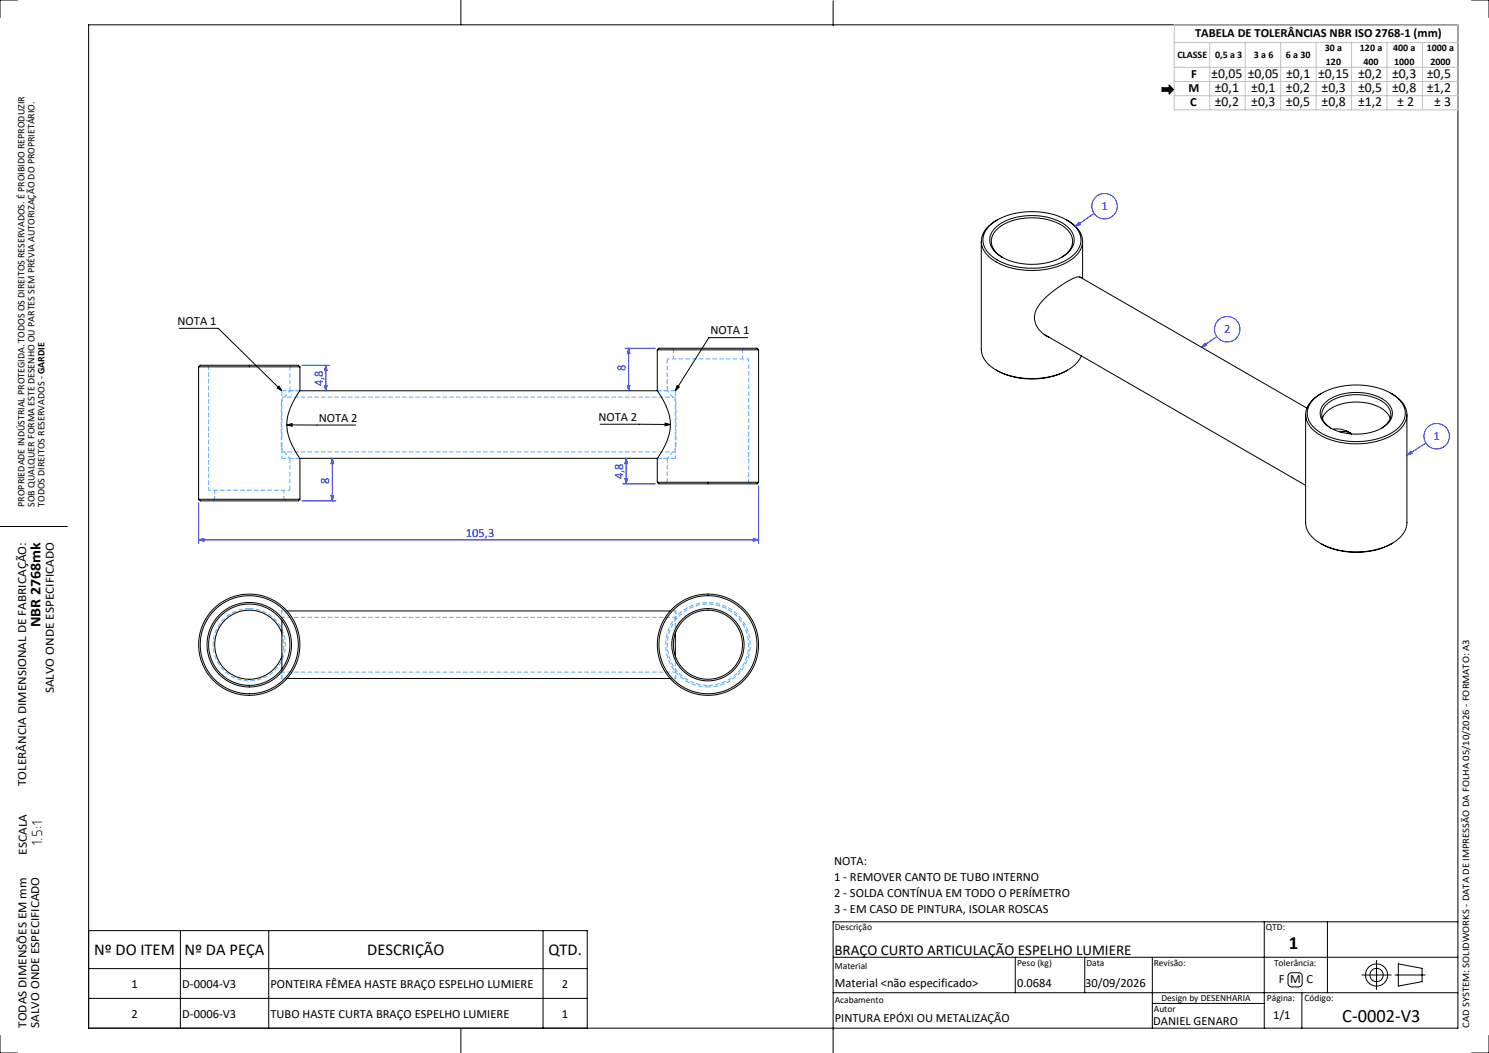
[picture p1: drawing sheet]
<svg xmlns="http://www.w3.org/2000/svg" width="420mm" height="297mm" viewBox="0 0 420 297" stroke-linecap="round" stroke-linejoin="round" font-family="sans-serif">
<path d="M79.5 123.2v6.1M190.5 123.2v6.1" fill="none" stroke="#53a9ff" stroke-width=".28" stroke-dasharray="1.3 .6" stroke-dashoffset=".5" stroke-linecap="butt"/>
<path d="M79.5 110.2v13M190.5 110.2v13M199.7 193.3a11.5 11.5 0 0 1-10.1-16.9 11.5 11.5 0 0 1 19.6-.9 11.5 11.5 0 0 1-8.4 17.8h-1.1" fill="none" stroke="#53a9ff" stroke-width=".28" stroke-dasharray="1.3 .6" stroke-dashoffset="-.2" stroke-linecap="butt"/>
<path d="M79.3 113.3l2.5-3.1M188.2 110.2l2.4 3.1M199.7 101.2h-11.5M211.2 101.2h-11.5M58.8 138.3h11.5M70.3 138.3h11.5M81.8 129.3l-2.5-3.1M190.6 126.2l-2.4 3.1" fill="none" stroke="#53a9ff" stroke-width=".28" stroke-dasharray="1.3 .6" stroke-dashoffset=".6" stroke-linecap="butt"/>
<path d="M79.3 113.3v12.9M190.6 126.2v-12.9" fill="none" stroke="#53a9ff" stroke-width=".28" stroke-dasharray="1.3 .6" stroke-dashoffset="-.1" stroke-linecap="butt"/>
<path d="M84.5 110.2h-5M188.2 101.2v9M190.5 110.2h-5.1M79.5 129.3h5M81.8 138.3v-9M185.4 129.3h5.1M70.3 171.6a10.2 10.2 0 0 0-9 15 10.2 10.2 0 0 0 17.5 1 10.2 10.2 0 0 0-7.4-15.9l-1.1-.1" fill="none" stroke="#53a9ff" stroke-width=".28" stroke-dasharray="1.3 .6" stroke-linecap="butt"/>
<path d="M58.8 103.5v34.8M190.5 112h-111M79.5 127.5h111M211.2 136v-34.8M190.5 172.3v6.3M190.5 174.1h-111M79.5 189.6h111M190.5 185.1v6.3" fill="none" stroke="#53a9ff" stroke-width=".28" stroke-dasharray="1.3 .6" stroke-dashoffset=".4" stroke-linecap="butt"/>
<g fill="none" stroke="#53a9ff" stroke-width=".28" stroke-dasharray="1.3 .6" stroke-dashoffset=".3" stroke-linecap="butt">
<path d="M189.5 98.2l.4 .5M189.9 98.7v2.5M209.4 98.7l.5-.5M58.4 103l.4 .5M81.8 103.5l.4-.5M209.4 101.2v-2.5M60.6 138.3v2.5M188.2 136l-.4 .5M211.6 136.5l-.4-.5M60.6 140.8l-.5 .5M80.1 140.8v-2.5M80.5 141.3l-.4-.5"/>
<path d="M79.3 172.2v2.6M79.5 172.3v2.7M190.6 174.8v-2.6M79.3 188.9v2.5M79.5 188.7v2.7M190.6 191.4v-2.5M199.7 193.8a11.9 11.9 0 0 0 10.5-17.6 11.9 11.9 0 0 0-20.4-1 11.9 11.9 0 0 0 8.7 18.5l1.2 .1"/>
</g>
<path d="M81.8 110.2v-6.7M188.2 129.3v6.7" fill="none" stroke="#53a9ff" stroke-width=".28" stroke-dasharray="1.3 .6" stroke-dashoffset=".1" stroke-linecap="butt"/>
<path d="M84.6 110.1h-2.8M188.2 110.1h-2.8M81.8 129.3h2.8M185.4 129.3h2.8M79.5 185.1l.2-.6a9.7 9.7 0 0 0-.2-5.9" fill="none" stroke="#53a9ff" stroke-width=".28" stroke-dasharray="1.3 .6" stroke-dashoffset=".2" stroke-linecap="butt"/>
<g fill="none" stroke="#000" stroke-width=".28">
<path d="M5 0h-5v5M25 7h386.2v283h-386.2zM130 0v7M235 .2v7M415 0h5v5M327.8 24.8h2v-.8l1.2 1.3-1.2 1.2v-.7h-2zM276.8 68v30.5a6.7 6.7 0 0 0 3.7 5.6 21.8 21.8 0 0 0 21.9-.5 7.7 7.7 0 0 0 2.6-3.2M278.8 64.1a18 18 0 0 1 14.4-4.3 14.6 14.6 0 0 1 10.8 5 5.2 5.2 0 0 1-1.3 7.2 19.9 19.9 0 0 1-16.6 3.1 12.1 12.1 0 0 1-8.4-5.4 5 5 0 0 1 1.1-5.6zM281 64a17.3 17.3 0 0 1 15.3-2.5 8.7 8.7 0 0 1 6.6 5.4 5.6 5.6 0 0 1-3.4 5.6 18.3 18.3 0 0 1-17.7-.5 4.8 4.8 0 0 1-.8-8zM281.3 62a7.3 7.3 0 0 0-4.5 6.6 8.1 8.1 0 0 0 5.3 5.8 22.3 22.3 0 0 0 19.8-1 6.1 6.1 0 0 0 3.1-7.1 8.8 8.8 0 0 0-4.1-4.3M282.8 72.6a5.1 5.1 0 0 1-2.9-6.1 10.8 10.8 0 0 1 9.1-5 15.6 15.6 0 0 1 12.2 3.4 4.5 4.5 0 0 1-.9 7.1l-.9 .6M304.5 78.1l64.1 37"/>
<path d="M305 78.4l-.1-.1a2.72 2.72 0 0 0-2.7 .5 31.2 31.2 0 0 0-8.9 6.9 5.8 5.8 0 0 0 2.6 9.4M305.4 68v10.6M50.5 92.6h11.1l17.9 17.6M185.4 98.7v11.5a20.7 20.7 0 0 1 3.7 8.9 18.3 18.3 0 0 1-3.6 10.1l-.1 6.8M185.4 98.7h28.6M185.4 98.7l.4-.5h27.7l.5 .5M210.9 95.2h-10.9l-9.5 15M214 98.7v37.3M294.5 94.3l73.8 42.6M56 103.5l.5-.5h27.6l.5 .5M56 103.5h28.6M56 103.5v37.3"/>
<path d="M78.7 108.9l.8 1.3-1.3-.8zM80.9 119.8l19.4 .1M80.9 119.9l1.5-.4v.7zM84.5 110.2h100.9M84.6 103.5v6.6a21 21 0 0 0-3.7 9 17.9 17.9 0 0 0 3.7 10.2v11.5M169.3 119.7h19.8M187.6 119.3l1.5 .4-1.5 .4zM191 108.8l.6 .4-1.1 1zM281 104.4a21.5 21.5 0 0 0 20.2 0M368.3 116.9v30.5a7.1 7.1 0 0 0 4.2 5.9 22.1 22.1 0 0 0 20.9-.5 6.9 6.9 0 0 0 3.5-5.4v-30.5M370.2 112.9a18 18 0 0 1 14.5-4.2 14.6 14.6 0 0 1 10.8 5 5.2 5.2 0 0 1-1.3 7.2 19.9 19.9 0 0 1-16.6 3.1 12.1 12.1 0 0 1-8.4-5.4 5 5 0 0 1 1-5.7zM372.8 110.9a7 7 0 0 0-4.4 7 8.8 8.8 0 0 0 5.7 5.7 22.1 22.1 0 0 0 19.8-1.6 5.6 5.6 0 0 0 1.4-8.8l-1.6-1.5-1.4-.8"/>
<path d="M373 118a7.1 7.1 0 0 1 5.1-4 14.2 14.2 0 0 1 12.9 2.2l1.1 1.8M373.8 113.5a14.8 14.8 0 0 1 17.5 0 4 4 0 0 1-.7 6.7 15.4 15.4 0 0 1-16.1 0 4 4 0 0 1-.7-6.7zM84.5 129.3h100.9M185.4 136h28.6M185.4 136l.4 .5h27.7l.5-.5M375.5 120.8a4.1 4.1 0 0 1-2.1-5.8 11.2 11.2 0 0 1 9.5-3.7 10.4 10.4 0 0 1 9 4.1 4.1 4.1 0 0 1-2.3 5.4M376 121a6.6 6.6 0 0 1 5.2 1.4M378 121.8h.2a3.7 3.7 0 0 1 3 .6M379.8 121.5l1 .6M0 148.5h19M56 140.8h28.6M56 140.8l.5 .5h27.6l.5-.5"/>
<path d="M372.5 153.3a21.5 21.5 0 0 0 20.2 0M79.5 175v13.7M79.5 178.6a9.7 9.7 0 0 0-15-4.6 9.7 9.7 0 0 0 0 15.7 9.7 9.7 0 0 0 15-4.6M81 172.3h108M190.5 178.6v6.5M81 191.4h108M25 262.5h140.6v27.5M25 273.2h140.6M50.9 262.5v27.5M75.8 262.5v27.5M153.2 262.5v27.5M235 270h176.2"/>
<path d="M286.4 270v10M306 270v10M325 270v20M356.6 260v30M363.7 274.6l.5-.2h2.1l.8 .3 .2 .5v2.2l-.3 .7-.5 .3h-2.2l-.7-.4-.3-.5v-2.1zM374.4 260v20M384.2 275h8.2M388.3 270.9v8.2M393.5 275h8.5M394.4 271.9l6.7 1.2v3.8l-6.7 1.2zM411.2 260h-176.2v37.1M0 292v5h5"/>
<path d="M25 281.6h140.6M130 290v7M235 280h176.2M325 283h31.6M367.2 280v10M420 292v5h-5"/>
<circle cx="70.3" cy="181.8" r="11.9"/>
<circle cx="70.3" cy="181.8" r="14.3"/>
<circle cx="70.3" cy="181.8" r="11.5"/>
<circle cx="70.3" cy="181.8" r="13.8"/>
<circle cx="199.7" cy="181.8" r="9.8"/>
<circle cx="199.7" cy="181.8" r="13.8"/>
<circle cx="199.7" cy="181.8" r="14.3"/>
<circle cx="199.7" cy="181.8" r="10.2"/>
<circle cx="388.3" cy="275" r="3.1"/>
<circle cx="388.3" cy="275" r="1.88"/>
</g>
<path d="M81 172.3h-1.5M190.5 172.3h-1.5M79.5 191.4h1.5M189 191.4h1.5" fill="none" stroke="#53a9ff" stroke-width=".28" stroke-dasharray="1.3 .6" stroke-dashoffset=".7" stroke-linecap="butt"/>
<path d="M80.9 172.2h-1.6M190.6 172.2h-1.5M79.3 191.4h1.6M189.1 191.4h1.5" fill="none" stroke="#53a9ff" stroke-width=".28" stroke-dasharray="1.3 .6" stroke-dashoffset=".8" stroke-linecap="butt"/>
<path d="M331.2 12h80M331.2 7h80v24h-80zM331.2 19h80M341.2 12v19M351.2 12v19M361.2 12v19M371.2 12v19M381.2 12v19M391.2 12v19M401.2 12v19M331.2 23h80M331.2 27h80" fill="none" stroke="#c0c0c0" stroke-width=".28"/>
<path d="M327.8 24.8h2v-.8l1.2 1.3-1.2 1.2v-.7h-2z" fill-rule="evenodd" fill="#000"/>
<g fill="none" stroke="#00f" stroke-width=".28">
<path d="M304.3 62.7l.4 .6-1.4 .6zM308.6 60.2l-5.3 3.7M176.3 98.2h8.5M177.3 98.2v12M177.3 98.2l.4 1.5h-.8zM339.9 96.8l.5 .6-1.5 .6zM343.2 94.9l-4.3 3.1M85.1 103h7.8M91.5 108.7h.8l-.4 1.5zM91.9 103v7.2M91.9 103l.4 1.5h-.8zM176.9 108.7h.8l-.4 1.5z"/>
<path d="M93.4 139.8h.7l-.4 1.5zM93.7 129.3v12M93.7 129.3l.4 1.5h-.7zM175.6 136.5h9.2M176.3 135h.7l-.4 1.5zM176.6 129.3v7.2M176.6 129.3l.4 1.5h-.7zM214 137v16.3M397.9 127.3l.4 .6-1.4 .5zM402.2 125l-5.3 3.4M56 152.3l1.5-.4v.7zM56 141.8v11.5"/>
<path d="M56 152.3h158M85.1 141.3h9.6M212.5 151.9l1.5 .4-1.5 .3z"/>
<circle cx="311.6" cy="58.2" r="3.6"/>
<circle cx="346.2" cy="92.9" r="3.6"/>
<circle cx="405.2" cy="123" r="3.6"/>
</g>
<path d="M78.7 108.9l.8 1.3-1.3-.8zM191 108.8l.6 .4-1.1 1zM187.6 119.3l1.5 .4-1.5 .4zM80.9 119.9l1.5-.4v.7z" fill="#000"/>
<g fill="#00f">
<path d="M56 152.3l1.5-.4v.7zM212.5 151.9l1.5 .4-1.5 .3zM304.3 62.7l.4 .6-1.4 .6zM339.9 96.8l.5 .6-1.5 .6zM397.9 127.3l.4 .6-1.4 .5z"/>
<path d="M176.3 135h.7l-.4 1.5zM176.6 129.3l.4 1.5h-.7zM93.4 139.8h.7l-.4 1.5zM93.7 129.3l.4 1.5h-.7z"/>
<path d="M91.9 103l.4 1.5h-.8zM91.5 108.7h.8l-.4 1.5zM177.3 98.2l.4 1.5h-.8zM176.9 108.7h.8l-.4 1.5z"/>
</g>
<g font-size="5.3">
<text x="363.5" y="267.6">1</text>
<text x="378.6" y="288.1">C-0002-V3</text>
</g>
<g font-size="4.7">
<text x="26.6" y="269.5">Nº DO ITEM</text>
<text x="52.1" y="269.5">Nº DA PEÇA</text>
<text x="103.6" y="269.5">DESCRIÇÃO</text>
<text x="154.7" y="269.5">QTD.</text>
</g>
<text font-size="4.3" x="12" y="238.7" transform="rotate(-90 12 238.7)">1.5:1</text>
<g font-size="4.2">
<text x="11.5" y="176.9" transform="rotate(-90 11.5 176.9)">NBR 2768mk</text>
<text x="235.4" y="269.3">BRAÇO CURTO ARTICULAÇÃO ESPELHO LUMIERE</text>
</g>
<g font-size="3.9">
<text x="341.7" y="22">±0,05</text>
<text x="352" y="21.9">±0,05</text>
<text x="362.8" y="21.9">±0,1</text>
<text x="371.8" y="21.9">±0,15</text>
<text x="383.1" y="21.9">±0,2</text>
<text x="392.7" y="21.9">±0,3</text>
<text x="402.4" y="21.9">±0,5</text>
<text x="342.6" y="25.9">±0,1</text>
<text x="352.9" y="25.9">±0,1</text>
<text x="362.7" y="25.9">±0,2</text>
<text x="372.8" y="25.9">±0,3</text>
<text x="383.1" y="25.9">±0,5</text>
<text x="392.7" y="25.9">±0,8</text>
<text x="402.4" y="25.9">±1,2</text>
<text x="342.6" y="30">±0,2</text>
<text x="352.9" y="30">±0,3</text>
<text x="362.7" y="30">±0,5</text>
<text x="372.8" y="30">±0,8</text>
<text x="383.1" y="30">±1,2</text>
<text x="394.1" y="30">± 2</text>
<text x="404.5" y="30">± 3</text>
</g>
<g font-size="3.5">
<text x="337.1" y="10.6">TABELA DE TOLERÂNCIAS NBR ISO 2768-1 (mm)</text>
<text x="336" y="22">F</text>
<text x="335.2" y="25.9">M</text>
<text x="335.7" y="30">C</text>
<text x="50.1" y="91.7">NOTA 1</text>
<text x="200.4" y="94.3">NOTA 1</text>
<text x="89.9" y="119">NOTA 2</text>
<text x="168.8" y="118.8">NOTA 2</text>
<text x="15.2" y="195.6" transform="rotate(-90 15.2 195.6)">SALVO ONDE ESPECIFICADO</text>
<text x="7.4" y="221.7" transform="rotate(-90 7.4 221.7)">TOLERÂNCIA DIMENSIONAL DE FABRICAÇÃO:</text>
<text x="7.6" y="241" transform="rotate(-90 7.6 241)">ESCALA</text>
<text x="235.3" y="243.9">NOTA:</text>
<text x="235.3" y="248.4">1 - REMOVER CANTO DE TUBO INTERNO</text>
<text x="235.3" y="252.9">2 - SOLDA CONTÍNUA EM TODO O PERÍMETRO</text>
<text x="235.3" y="257.4">3 - EM CASO DE PINTURA, ISOLAR ROSCAS</text>
<text x="37" y="278.7">1</text>
<text x="51.4" y="278.7">D-0004-V3</text>
<text x="76.3" y="278.7">PONTEIRA FÊMEA HASTE BRAÇO ESPELHO LUMIERE</text>
<text x="158.5" y="278.7">2</text>
<text x="235.5" y="278.3">Material &lt;não especificado&gt;</text>
<text x="286.9" y="278.5">0.0684</text>
<text x="306.1" y="278.5">30/09/2026</text>
<text x="360.7" y="277.4">F M C</text>
<text x="37" y="287.1">2</text>
<text x="51.4" y="287.1">D-0006-V3</text>
<text x="76.3" y="287.1">TUBO HASTE CURTA BRAÇO ESPELHO LUMIERE</text>
<text x="158.5" y="287.1">1</text>
<text x="359.1" y="287.5">1/1</text>
<text x="7.5" y="289.9" transform="rotate(-90 7.5 289.9)">TODAS DIMENSÕES EM mm</text>
<text x="11" y="289.9" transform="rotate(-90 11 289.9)">SALVO ONDE ESPECIFICADO</text>
<text x="235.5" y="288.4">PINTURA EPÓXI OU METALIZAÇÃO</text>
<text x="325.3" y="289.1">DANIEL GENARO</text>
</g>
<g font-size="3.5" fill="#00f">
<text x="310.7" y="59.3">1</text>
<text x="345.3" y="94">2</text>
<text x="176.4" y="104.6" transform="rotate(-90 176.4 104.6)">8</text>
<text x="91" y="109" transform="rotate(-90 91 109)">4,8</text>
<text x="404.3" y="124.2">1</text>
<text x="92.8" y="136.6" transform="rotate(-90 92.8 136.6)">8</text>
<text x="175.7" y="135.1" transform="rotate(-90 175.7 135.1)">4,8</text>
<text x="131.4" y="151.4">105,3</text>
</g>
<g font-size="2.8">
<text x="332.1" y="16.5">CLASSE</text>
<text x="342.7" y="16.5">0,5 a 3</text>
<text x="353.7" y="16.5">3 a 6</text>
<text x="362.7" y="16.5">6 a 30</text>
<text x="373.7" y="14.4">30 a</text>
<text x="383.6" y="14.4">120 a</text>
<text x="392.9" y="14.4">400 a</text>
<text x="402.4" y="14.4">1000 a</text>
<text x="374" y="18.3">120</text>
<text x="384.6" y="18.3">400</text>
<text x="393.2" y="18.3">1000</text>
<text x="403.5" y="18.3">2000</text>
<text x="6.9" y="143" transform="rotate(-90 6.9 143)">PROPRIEDADE INDÚSTRIAL PROTEGIDA. TODOS OS DIREITOS RESERVADOS. É PROIBIDO REPRODUZIR</text>
<text x="9.7" y="143" transform="rotate(-90 9.7 143)">SOB QUALQUER FORMA ESTE DESENHO OU PARTES SEM PRÉVIA AUTORIZAÇÃO DO PROPRIETÁRIO.</text>
<text x="12.5" y="143" transform="rotate(-90 12.5 143)">TODOS DIREITOS RESERVADOS - GARDIE</text>
<text x="414.4" y="289.9" transform="rotate(-90 414.4 289.9)">CAD SYSTEM: SOLIDWORKS - DATA DE IMPRESSÃO DA FOLHA 05/10/2026 - FORMATO: A3</text>
</g>
<g font-size="2.7">
<text x="235.5" y="262.3">Descrição</text>
<text x="357.1" y="262.3">QTD:</text>
<text x="235.5" y="273.2">Material</text>
<text x="286.9" y="272.3">Peso (kg)</text>
<text x="306.4" y="272.3">Data</text>
<text x="325.5" y="272.4">Revisão:</text>
<text x="359.4" y="272.4">Tolerância:</text>
<text x="235.5" y="282.8">Acabamento</text>
<text x="325.5" y="285.5">Autor</text>
<text x="327.6" y="282.3">Design by DESENHARIA</text>
<text x="357.4" y="282.3">Página:</text>
<text x="368" y="282.3">Código:</text>
</g>
</svg>
